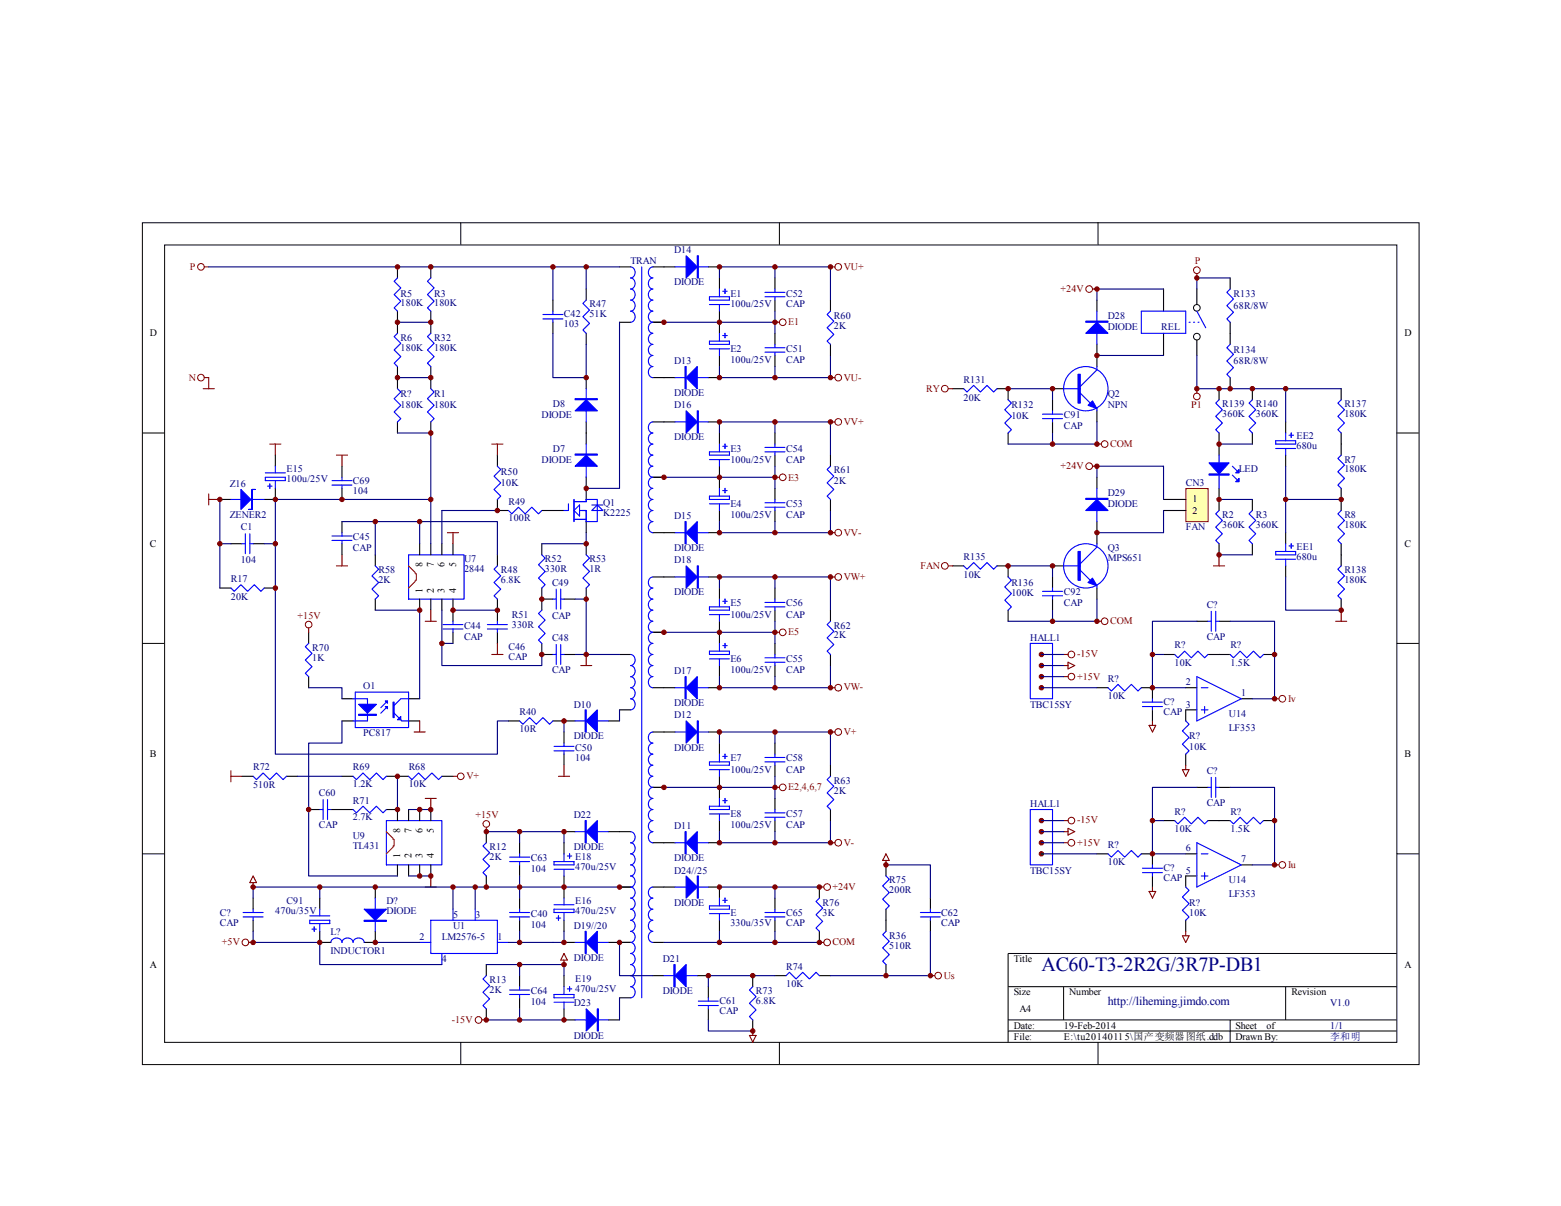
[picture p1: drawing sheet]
<svg xmlns="http://www.w3.org/2000/svg" width="279mm" height="216mm" viewBox="0 0 279 216" stroke-linecap="round" stroke-linejoin="round" font-family="sans-serif">
<g fill="none" stroke="#000" stroke-width=".18">
<path d="M25.5 39.9h228.5v150.7h-228.5zM82.5 39.8v4M139.5 39.8v4M196.5 39.8v4M29.5 43.9h220.5v142.7h-220.5zM25.4 77.5h4M250 77.5h4M25.4 115.2h4M250 115.2h4M25.4 152.9h4M250 152.9h4M180.4 176.6h69.6"/>
<path d="M190.4 176.6v6M230.1 176.6v6M250 170.7h-69.6v15.9M82.5 186.6v3.9M139.5 186.6v3.9M180.4 182.6h69.6M180.4 184.6h69.6M196.5 186.6v3.9M220.2 182.6v4"/>
<circle cx="214.2" cy="55.1" r=".59"/>
<circle cx="214.2" cy="60.3" r=".6"/>
</g>
<g fill="none" stroke="#000" stroke-width=".2">
<path d="M71.1 47.8v2M71.1 55.7v4M77.1 47.8v2M77.1 55.7v4M99 53.7v2M99 57.7v2M104.9 51.7v2M104.9 59.7v2M110.9 57.7h2M110.9 47.8h2M116.9 57.7h1.9M116.9 47.8h3.9"/>
<path d="M126.8 47.8h2M128.8 49.8v1.9M128.8 55.7v4M138.7 49.8v1.9M138.7 53.7v2M138.7 59.7v2M196.3 53.7v2M208.3 51.7v4M208.3 59.7v3.9M214.2 51.7v2.8M71.1 65.6v2M77.1 65.6v4"/>
<path d="M77.1 75.5v2M104.9 67.6v2M104.9 75.5v4M116.9 67.6h3.9M116.9 75.5h3.9M126.8 67.6h2M126.8 75.5h2M128.8 63.6v2M128.8 77.5v2M138.7 63.6v2M138.7 77.5v2M170.5 69.6h2"/>
<path d="M178.5 69.6h1.9v2M180.4 77.5v2M188.4 69.6h2M188.4 71.6v1.9M188.4 75.5v2M196.3 61.7v3.9M196.3 73.5v2M214.2 60.9v2.7M39.3 89.4h2M49.3 87.4v2h-2M49.3 81.5v2M61.2 83.5v1.9"/>
<path d="M61.2 87.4v2M67.2 99.3v2M75.1 97.3v2M77.1 97.3v2M79.1 97.3v2M81.1 97.3v2M89 89.4v2h2M89 81.5v2M89 99.3v2M97 91.4h3.9M97 97.3v2M104.9 85.4v4"/>
<path d="M104.9 93.4v2M104.9 97.3v2M116.9 85.4h1.9M116.9 95.4h3.9M126.8 95.4h2M128.8 83.5v3.9M128.8 91.4v2M138.7 81.5v2M138.7 87.4v2M138.7 91.4v2M196.3 85.4v2M196.3 93.4v2"/>
<path d="M55.2 113.2v2M67.2 107.3v1.9M75.1 107.3v1.9M77.1 107.3v1.9M79.1 107.3v1.9M81.1 107.3v1.9M89 107.3v3.9M89 113.2v2M97 115.2v2h2M97 105.3v3.9M100.9 117.2h2M104.9 105.3v2"/>
<path d="M110.9 117.2h2M116.9 103.3h3.9M116.9 113.2h1.9M126.8 103.3h2M128.8 105.3v2M128.8 111.2v4M128.8 119.1v2M138.7 105.3v2M138.7 109.2v2M138.7 115.2v2M138.7 119.1v2M170.5 101.3h2"/>
<path d="M178.5 101.3h1.9v2M180.4 109.2v2M188.4 103.3v2M188.4 107.3v1.9M43.3 139h2M51.3 139h2M55.2 121.1v2M61.2 125.1h2M61.2 129.1h2M61.2 139h2M69.2 139h3.9M73.1 125.1h2"/>
<path d="M73.1 129.1h2M79.1 139h2M91 129.1h2M99 129.1h3.9M108.9 129.1h2M110.9 127.1h2M116.9 123.1h3.9M116.9 131h3.9M126.8 123.1h2M126.8 131h2M128.8 133v2M128.8 139v3.9"/>
<path d="M138.7 133v2M138.7 137v2M55.2 144.9h2M59.2 144.9h4M69.2 144.9h1.9v2M71.1 154.8v2M73.1 144.9v2M73.1 154.8v2M75.1 144.9v2M75.1 154.8v2M77.1 144.9v2M77.1 154.8v2"/>
<path d="M93 150.9v2M93 154.8v2M100.9 148.9h2M100.9 150.9v2M100.9 156.8v4M108.9 148.9h4M110.9 158.8h2M116.9 141h1.9M116.9 150.9h3.9M116.9 158.8h3.9M126.8 150.9h2M126.8 158.8h2v2"/>
<path d="M128.8 146.9v2M138.7 142.9v2M138.7 146.9v2M158.6 154.8v2M57.2 160.8v2M57.2 166.7v2M93 160.8v2M93 164.7v2M93 174.7v1.9M93 178.6v2M100.9 168.7h2M100.9 164.7v2"/>
<path d="M100.9 174.7v1.9M108.9 168.7h4M110.9 178.6h2M116.9 168.7h1.9M116.9 174.7h1.9M124.8 174.7h2M128.8 164.7v2M138.7 174.7h2M138.7 160.8v2M138.7 164.7v2M146.7 174.7h1.9M158.6 162.8v3.9"/>
<path d="M158.6 172.7v2M166.5 160.8v2M166.5 164.7v2M100.9 180.6v2h2M108.9 182.6h2"/>
</g>
<g fill="none" stroke="#00f" stroke-width=".2">
<path d="M71.1 59.7l-.6 .6 1.2 1.2-1.2 1.1 1.2 1.2-1.2 1.2 .6 .6M71.1 49.8l-.6 .6 1.2 1.1-1.2 1.2 1.2 1.2-1.2 1.2 .6 .6M77.1 49.8l-.6 .6 1.2 1.1-1.2 1.2 1.2 1.2-1.2 1.2 .6 .6M77.1 59.7l-.6 .6 1.2 1.2-1.2 1.1 1.2 1.2-1.2 1.2 .6 .6M97.2 56.3h3.6M97.2 57.1h3.6M99 55.7v.6M99 57.1v.6M104.9 53.7l-.6 .6 1.2 1.2-1.2 1.2 1.2 1.2-1.2 1.2 .6 .6M112.9 47.8a1.02 1.02 0 0 1 .8 1 1.02 1.02 0 0 1-.8 1 1.02 1.02 0 0 1 .8 1 1.02 1.02 0 0 1-.8 .9 1.01 1.01 0 0 1 .8 1 1.01 1.01 0 0 1-.8 1 1.02 1.02 0 0 1 .8 1 1.02 1.02 0 0 1-.8 1 1.01 1.01 0 0 1 .8 1 1.01 1.01 0 0 1-.8 1M114.9 47.8v130.8M116.9 47.8a1.02 1.02 0 0 0-.8 1 1.02 1.02 0 0 0 .8 1 1.02 1.02 0 0 0-.8 1 1.02 1.02 0 0 0 .8 .9 1.01 1.01 0 0 0-.8 1 1.01 1.01 0 0 0 .8 1 1.02 1.02 0 0 0-.8 1 1.02 1.02 0 0 0 .8 1 1.02 1.02 0 0 0-.8 1 1.02 1.02 0 0 0 .8 1 1.01 1.01 0 0 0-.8 1 1.01 1.01 0 0 0 .8 1 1.02 1.02 0 0 0-.8 1 1.02 1.02 0 0 0 .8 1 1.02 1.02 0 0 0-.8 1 1.02 1.02 0 0 0 .8 .9 1.01 1.01 0 0 0-.8 1 1.01 1.01 0 0 0 .8 1 1.01 1.01 0 0 0-.8 1 1.01 1.01 0 0 0 .8 1"/>
<path d="M120.8 47.8h6M127 53.1h3.6v.6h-3.6zM127 54.5h3.6M128.8 51.7v1.4M128.8 54.5v1.2M128.8 59.7v1.4M129.4 52.1h.8M129.8 51.7v.8M129.8 59.7v.8M136.9 53.1h3.6M136.9 52.3h3.6M138.7 51.7v.6"/>
<path d="M138.7 53.1v.6M196.3 55.7v6M204.3 55.7h7.9v4h-7.9zM212.8 57.7h.2M213.6 57.7h.2M214.2 55.7l1.6 3M214.4 57.7h.2M77.1 69.6l.6 .6-1.2 1.2 1.2 1.2-1.2 1.1 1.2 1.2-.6 .6M104.9 69.6v5.9M104.9 79.5v5.9M116.9 75.5a1.01 1.01 0 0 0-.8 1 1.01 1.01 0 0 0 .8 1 1.02 1.02 0 0 0-.8 1 1.02 1.02 0 0 0 .8 1 1.02 1.02 0 0 0-.8 1 1.02 1.02 0 0 0 .8 1 1.01 1.01 0 0 0-.8 1 1.01 1.01 0 0 0 .8 1 1.02 1.02 0 0 0-.8 1 1.02 1.02 0 0 0 .8 .9 1.02 1.02 0 0 0-.8 1 1.02 1.02 0 0 0 .8 1 1.01 1.01 0 0 0-.8 1 1.01 1.01 0 0 0 .8 1 1.01 1.01 0 0 0-.8 1 1.01 1.01 0 0 0 .8 1M120.8 67.6h6"/>
<path d="M120.8 75.5h6M127 61.1h3.6v.6h-3.6zM127 62.4h3.6M128.8 62.4v1.2M128.8 79.5v1.4M129.4 60.1h.8M129.4 79.9h.8M129.8 79.5v.8M136.9 62.3h3.6M136.9 63h3.6M138.7 61.7v.6M138.7 63v.6"/>
<path d="M138.7 79.5v.6M172.5 69.6l.6 .6 1.2-1.2 1.2 1.2 1.2-1.2 1.2 1.2 .6-.6M180.4 71.6l.6 .6-1.2 1.2 1.2 1.1-1.2 1.2 1.2 1.2-.6 .6M186.6 74.1h3.6M186.6 74.9h3.6M188.4 73.5v.6M188.4 74.9v.6M190.4 69.6h3M193.4 70.4l1.7 1.8M196.3 65.6v.6l-2.9 3M196.3 73.2v.3M41.3 89.4h6"/>
<path d="M47.5 85.4h3.6v.6h-3.6zM47.5 84.7h3.6M47.9 87h.8M48.3 86.6v.8M49.3 83.5v1.2M49.3 86v1.4M59.4 86h3.6M59.4 86.8h3.6M61.2 85.4v.6M61.2 86.8v.6M73.1 99.3h10v8h-10zM89 83.5l.6 .6-1.2 1.1 1.2 1.2-1.2 1.2 1.2 1.2-.6 .6"/>
<path d="M91 91.4l.6 .6 1.2-1.2 1.2 1.2 1.2-1.2 1.2 1.2 .6-.6M97 99.3l.6 .6-1.2 1.2 1.2 1.2-1.2 1.2 1.2 1.2-.6 .6M101.7 90.2v1.2h-.8M102.7 89.8h2.2v-.4h2v4h-2v-2h-1.2M102.7 89.4v4M102.7 93h2.2M102.7 91.4l1-1v2zM104.9 99.3l.6 .6-1.2 1.2 1.2 1.2-1.2 1.2 1.2 1.2-.6 .6M105.9 91.4l1-1 1 1zM105.9 90.4h2M116.9 91.4a1.02 1.02 0 0 0-.8 1 1.02 1.02 0 0 0 .8 1 1.01 1.01 0 0 0-.8 1 1.01 1.01 0 0 0 .8 1M120.8 95.4h6"/>
<path d="M127 88.8h3.6v.6h-3.6zM127 80.9h3.6v.6h-3.6zM127 82.3h3.6M127 90.2h3.6M128.8 82.3v1.2M128.8 87.4v1.4M128.8 90.2v1.2M129.4 87.8h.8M129.8 87.4v.8M136.9 80.9h3.6M136.9 80.1h3.6M136.9 90h3.6"/>
<path d="M136.9 90.8h3.6M138.7 80.9v.6M138.7 89.4v.6M138.7 90.8v.6M196.3 87.4v6M55.2 115.2l-.6 .6 1.2 1.2-1.2 1.2 1.2 1.1-1.2 1.2 .6 .6M67.2 101.3l.6 .6-1.2 1.2 1.2 1.2-1.2 1.2 1.2 1.2-.6 .6M87.2 111.8h3.6M87.2 112.6h3.6M89 101.3l-.6 .6 1.2 1.2-1.2 1.2 1.2 1.2-1.2 1.2 .6 .6M89 111.2v.6M89 112.6v.6"/>
<path d="M97 109.2l-.6 .6 1.2 1.2-1.2 1.2 1.2 1.2-1.2 1.2 .6 .6M99 117.2h.6M99.6 115.4v3.6M100.4 117.2h.5M100.4 115.4v3.6M112.9 117.2a1.02 1.02 0 0 1 .8 1 1.02 1.02 0 0 1-.8 1 1.02 1.02 0 0 1 .8 .9 1.02 1.02 0 0 1-.8 1 1.01 1.01 0 0 1 .8 1 1.01 1.01 0 0 1-.8 1 1.02 1.02 0 0 1 .8 1 1.02 1.02 0 0 1-.8 1 1.01 1.01 0 0 1 .8 1 1.01 1.01 0 0 1-.8 1M116.9 103.3a1.01 1.01 0 0 0-.8 1 1.01 1.01 0 0 0 .8 1 1.02 1.02 0 0 0-.8 1 1.02 1.02 0 0 0 .8 1 1.02 1.02 0 0 0-.8 .9 1.02 1.02 0 0 0 .8 1 1.01 1.01 0 0 0-.8 1 1.01 1.01 0 0 0 .8 1 1.02 1.02 0 0 0-.8 1 1.02 1.02 0 0 0 .8 1 1.02 1.02 0 0 0-.8 1 1.02 1.02 0 0 0 .8 1 1.01 1.01 0 0 0-.8 1 1.01 1.01 0 0 0 .8 1 1.02 1.02 0 0 0-.8 1 1.02 1.02 0 0 0 .8 1 1.02 1.02 0 0 0-.8 .9 1.02 1.02 0 0 0 .8 1 1.01 1.01 0 0 0-.8 1 1.01 1.01 0 0 0 .8 1M120.8 103.3h6M127 116.6h3.6v.6h-3.6zM127 108.6h3.6v.6h-3.6zM127 110h3.6M127 118h3.6"/>
<path d="M128.8 107.3v1.3M128.8 110v1.2M128.8 115.2v1.4M128.8 118v1.1M129.4 107.6h.8M129.4 115.6h.8M129.8 107.3v.7M129.8 115.2v.8M136.9 108.6h3.6M136.9 107.8h3.6M136.9 117.8h3.6M136.9 118.6h3.6"/>
<path d="M138.7 107.3v.5M138.7 108.6v.6M138.7 117.2v.6M138.7 118.6v.5M172.5 101.3l.6 .6 1.2-1.2 1.2 1.2 1.2-1.2 1.2 1.2 .6-.6M180.4 103.3l.6 .6-1.2 1.2 1.2 1.2-1.2 1.2 1.2 1.1-.6 .6M186.6 105.9h3.6M186.6 106.7h3.6M188.4 105.3v.6M188.4 106.7v.6M45.3 139l.6 .6 1.2-1.2 1.2 1.2 1.2-1.2 1.2 1.2 .6-.6M63.2 139l.6 .6 1.2-1.2 1.2 1.2 1.2-1.2 1.2 1.2 .6-.6"/>
<path d="M63.2 125.1h2.6v4h-2.6M63.6 123.9h9.5v6.3h-9.5zM69.4 126.5l-1.2 1.2M69.4 125.5l-1.2 1.2M70.5 127.7l1.4 1.4h1.2M73.1 139l.6 .6 1.2-1.2 1.2 1.2 1.2-1.2 1.2 1.2 .6-.6M73.1 125.1h-1.4l-1.2 1.2M93 129.1l.6 .6 1.2-1.2 1.2 1.2 1.2-1.2 1.2 1.2 .6-.6M102.9 129.1h6M116.9 131a1.02 1.02 0 0 0-.8 1 1.02 1.02 0 0 0 .8 1 1.01 1.01 0 0 0-.8 1 1.01 1.01 0 0 0 .8 1 1.01 1.01 0 0 0-.8 1 1.01 1.01 0 0 0 .8 1M116.9 137a1.02 1.02 0 0 0-.8 1 1.02 1.02 0 0 0 .8 1 1.01 1.01 0 0 0-.8 1 1.01 1.01 0 0 0 .8 1 1.02 1.02 0 0 0-.8 1 1.02 1.02 0 0 0 .8 .9 1.02 1.02 0 0 0-.8 1 1.02 1.02 0 0 0 .8 1 1.01 1.01 0 0 0-.8 1 1.01 1.01 0 0 0 .8 1 1.02 1.02 0 0 0-.8 1 1.02 1.02 0 0 0 .8 1 1.01 1.01 0 0 0-.8 1 1.01 1.01 0 0 0 .8 1M120.8 131h6"/>
<path d="M120.8 123.1h6M127 136.4h3.6v.6h-3.6zM127 137.8h3.6M128.8 135v1.4M128.8 137.8v1.2M129.4 135.4h.8M129.8 135v.8M136.9 136.4h3.6M136.9 135.6h3.6M138.7 135v.6M138.7 136.4v.6M57.2 144.9h.6"/>
<path d="M57.8 143.1v3.6M58.6 144.9h.6M58.6 143.1v3.6M63.2 144.9l.6 .6 1.2-1.2 1.2 1.2 1.2-1.2 1.2 1.2 .6-.6M69.2 146.9h9.9v7.9h-9.9zM91.2 154.2h3.6M91.2 153.4h3.6M93 152.9v.5M93 154.2v.6M99.2 154.2h3.5v.6h-3.5zM99.2 155.6h3.5M100.9 152.9v1.3"/>
<path d="M100.9 155.6v1.2M101.5 153.2h.8M101.9 152.9v.7M102.9 148.9h6M112.9 148.9a1.02 1.02 0 0 1 .8 1 1.02 1.02 0 0 1-.8 1 1.01 1.01 0 0 1 .8 1 1.01 1.01 0 0 1-.8 1 1.02 1.02 0 0 1 .8 .9 1.02 1.02 0 0 1-.8 1 1.02 1.02 0 0 1 .8 1 1.02 1.02 0 0 1-.8 1 1.01 1.01 0 0 1 .8 1 1.01 1.01 0 0 1-.8 1 1.01 1.01 0 0 1 .8 1 1.01 1.01 0 0 1-.8 1 1.02 1.02 0 0 1 .8 1 1.02 1.02 0 0 1-.8 1 1.01 1.01 0 0 1 .8 1 1.01 1.01 0 0 1-.8 .9 1.02 1.02 0 0 1 .8 1 1.02 1.02 0 0 1-.8 1 1.02 1.02 0 0 1 .8 1 1.02 1.02 0 0 1-.8 1 1.01 1.01 0 0 1 .8 1 1.01 1.01 0 0 1-.8 1 1.02 1.02 0 0 1 .8 1 1.02 1.02 0 0 1-.8 1 1.02 1.02 0 0 1 .8 1 1.02 1.02 0 0 1-.8 1 1.01 1.01 0 0 1 .8 1 1.01 1.01 0 0 1-.8 .9 1.02 1.02 0 0 1 .8 1 1.02 1.02 0 0 1-.8 1M116.9 158.8a1.02 1.02 0 0 0-.8 1 1.02 1.02 0 0 0 .8 1 1.01 1.01 0 0 0-.8 1 1.01 1.01 0 0 0 .8 1 1.02 1.02 0 0 0-.8 1 1.02 1.02 0 0 0 .8 1 1.02 1.02 0 0 0-.8 .9 1.02 1.02 0 0 0 .8 1 1.01 1.01 0 0 0-.8 1 1.01 1.01 0 0 0 .8 1M120.8 158.8h6M120.8 150.9h6M127 144.3h3.6v.6h-3.6zM127 145.7h3.6M128.8 142.9v1.4M128.8 145.7v1.2"/>
<path d="M129.4 143.3h.8M129.8 142.9v.8M136.9 145.5h3.6M136.9 146.3h3.6M138.7 144.9v.6M138.7 146.3v.6M158.6 156.8l.6 .6-1.2 1.2 1.2 1.2-1.2 1.2 1.2 1.2-.6 .6M55.4 164.7h3.6v.6h-3.6zM55.4 164h3.6M55.8 166.3h.8M56.2 165.9v.8M57.2 162.8v1.2"/>
<path d="M57.2 165.3v1.4M91.2 163.4h3.6M91.2 178h3.6M91.2 164.2h3.6M91.2 177.2h3.6M93 162.8v.6M93 164.2v.5M93 176.6v.6M93 178v.6M99.2 162.8h3.5v.6h-3.5zM99.2 178h3.5v.6h-3.5zM99.2 162h3.5"/>
<path d="M99.2 179.4h3.5M99.6 164.4h.8M100 164v.7M100.9 160.8v1.2M100.9 163.4v1.3M100.9 176.6v1.4M100.9 179.4v1.2M101.5 177h.8M101.9 176.6v.8M102.9 168.7h6M118.8 174.7h6M127 162.2h3.6v.6h-3.6z"/>
<path d="M127 163.6h3.6M128.8 160.8v1.4M128.8 163.6v1.1M129.4 161.2h.8M129.8 160.8v.8M136.9 163.4h3.6M136.9 164.2h3.6M138.7 162.8v.6M138.7 164.2v.5M140.7 174.7l.6-.6 1.2 1.2 1.2-1.2 1.2 1.2 1.2-1.2 .6 .6M158.6 166.7l-.6 .6 1.2 1.2-1.2 1.2 1.2 1.2-1.2 1.2 .6 .6M164.7 163.4h3.6"/>
<path d="M164.7 164.2h3.6M166.5 162.8v.6M166.5 164.2v.5M102.9 182.6h6"/>
<circle cx="194.4" cy="69.6" r="4"/>
</g>
<g fill="#00f" stroke="#00f" stroke-width=".2">
<path d="M102.9 83.5l2-2 2 2z"/>
<path d="M102.9 73.5l2-1.9 2 1.9z"/>
<path d="M43.1 87.6l1.8 1.8-1.8 1.8z"/>
<path d="M64.2 126.1h3.2l-1.6 1.6z"/>
<path d="M69 125.5h.4v.4z"/>
<path d="M69 126.5h.4v.4z"/>
<path d="M71.1 128.9l.6-.6v.6z"/>
<path d="M104.9 129.1l2-2v3.9z"/>
<path d="M122.8 45.8l2 2-2 2z"/>
<path d="M122.8 67.6l2-2v4z"/>
<path d="M122.8 73.5l2 2-2 2z"/>
<path d="M122.8 156.8l2 2-2 2z"/>
<path d="M122.8 129.1l2 1.9-2 2z"/>
<path d="M122.8 101.3l2 2-2 2z"/>
<path d="M122.8 95.4l2-2v3.9z"/>
<path d="M122.8 123.1l2-2v4z"/>
<path d="M122.8 150.9l2-2v4z"/>
<path d="M104.9 148.9l2-2v4z"/>
<path d="M104.9 168.7l2-2v4z"/>
<path d="M104.9 180.6l2 2-2 2z"/>
<path d="M120.8 174.7l2-2v3.9z"/>
<path d="M194.3 59.7l2-2 2 2z"/>
<path d="M194.7 72.6l.8-.8 .8 1.4z"/>
<path d="M194.3 91.4l2-2 2 2z"/>
<path d="M102.9 81.3h4v.2h-4z" fill-rule="evenodd"/>
<path d="M102.9 71.4h4v.2h-4z" fill-rule="evenodd"/>
<path d="M45.1 87.6v3.6h-.6h.6v-3.6h.6z" fill-rule="evenodd"/>
<path d="M64.2 127.9h3.2v.2h-3.2z" fill-rule="evenodd"/>
<path d="M70.3 125.7h.2v2.8h-.2z" fill-rule="evenodd"/>
<path d="M104.7 127.1h.2v3.9h-.2z" fill-rule="evenodd"/>
<path d="M124.8 45.8h.2v4h-.2z" fill-rule="evenodd"/>
<path d="M122.6 65.6h.2v4h-.2z" fill-rule="evenodd"/>
<path d="M124.8 73.5h.2v4h-.2z" fill-rule="evenodd"/>
<path d="M124.8 156.8h.2v4h-.2z" fill-rule="evenodd"/>
<path d="M124.8 129.1h.2v3.9h-.2z" fill-rule="evenodd"/>
<path d="M124.8 101.3h.2v4h-.2z" fill-rule="evenodd"/>
<path d="M122.6 93.4h.2v3.9h-.2z" fill-rule="evenodd"/>
<path d="M122.6 121.1h.2v4h-.2z" fill-rule="evenodd"/>
<path d="M122.6 148.9h.2v4h-.2z" fill-rule="evenodd"/>
<path d="M104.7 146.9h.2v4h-.2z" fill-rule="evenodd"/>
<path d="M104.7 166.7h.2v4h-.2z" fill-rule="evenodd"/>
<path d="M106.9 180.6h.2v4h-.2z" fill-rule="evenodd"/>
<path d="M120.6 172.7h.2v3.9h-.2z" fill-rule="evenodd"/>
<path d="M194.3 57.5h4v.2h-4z" fill-rule="evenodd"/>
<path d="M193 67h.4v5.2h-.4z" fill-rule="evenodd"/>
<path d="M194.3 89.2h4v.2h-4z" fill-rule="evenodd"/>
</g>
<g fill="none" stroke="#800000" stroke-width=".18">
<circle cx="36" cy="47.8" r=".6"/>
<circle cx="140.1" cy="57.7" r=".59"/>
<circle cx="150" cy="47.8" r=".6"/>
<circle cx="194.9" cy="51.7" r=".6"/>
<circle cx="36" cy="67.6" r=".6"/>
<circle cx="150" cy="67.6" r=".6"/>
<circle cx="150" cy="75.5" r=".6"/>
<circle cx="169.1" cy="69.6" r=".6"/>
<circle cx="197.7" cy="79.5" r=".6"/>
<circle cx="140.1" cy="85.4" r=".6"/>
<circle cx="150" cy="95.4" r=".6"/>
<circle cx="194.9" cy="83.5" r=".6"/>
<circle cx="55.2" cy="111.8" r=".6"/>
<circle cx="140.1" cy="113.2" r=".6"/>
<circle cx="150" cy="103.3" r=".6"/>
<circle cx="169.1" cy="101.3" r=".6"/>
<circle cx="197.7" cy="111.2" r=".6"/>
<circle cx="82.5" cy="139" r=".59"/>
<circle cx="150" cy="131" r=".6"/>
<circle cx="150" cy="123.1" r=".6"/>
<circle cx="87" cy="147.5" r=".59"/>
<circle cx="140.1" cy="141" r=".6"/>
<circle cx="148" cy="158.8" r=".6"/>
<circle cx="150" cy="150.9" r=".6"/>
<circle cx="43.9" cy="168.7" r=".6"/>
<circle cx="148" cy="168.7" r=".6"/>
<circle cx="167.9" cy="174.7" r=".6"/>
<circle cx="85.6" cy="182.6" r=".6"/>
</g>
<g fill="none" stroke="#800000" stroke-width=".2">
<path d="M36.6 47.8h.8M138.7 57.7h.8M148.6 47.8h.8M195.5 51.7h.8M36.4 69.6h2M36.6 67.6h.8v2M48.3 79.5h2M49.3 79.5v2M148.6 67.6h.8M148.6 75.5h.8M169.7 69.6h.8M196.3 79.5h.8"/>
<path d="M60.2 81.5h2M61.2 81.5v2M80.1 95.4h2M81.1 95.4v1.9M138.7 85.4h.8M148.6 95.4h.8M195.5 83.5h.8M55.2 112.4v.8M76.1 111.2h2M77.1 109.2v2M88 117.2h2M89 115.2v2"/>
<path d="M103.9 119.1h2M104.9 117.2v1.9M138.7 113.2h.8M148.6 103.3h.8M169.7 101.3h.8M196.3 111.2h.8M41.3 139h2M41.3 138v2M74.1 131h2M75.1 129.1v1.9M81.1 139h.8M148.6 131h.8"/>
<path d="M148.6 123.1h.8M45.3 156.8l.6 1.2h-1.2zM45.3 158v.8M76.1 158.8h2M76.1 142.9h2M77.1 142.9v2M77.1 156.8v2M87 148.1v.8M138.7 141h.8M146.7 158.8h.8M148.6 150.9h.8M158.6 152.9l.6 1.1h-1.2z"/>
<path d="M158.6 154v.8M44.5 168.7h.8M100.9 170.7l.6 1.2h-1.1zM100.9 171.9v.8M146.7 168.7h.8M166.5 174.7h.8M86.2 182.6h.8"/>
</g>
<g fill="none" stroke="#000080" stroke-width=".2">
<path d="M37.4 47.8h73.5M99 59.7v7.9h5.9M99 47.8v5.9M110.9 57.7v29.7h-6M118.8 57.7h19.9M128.8 49.8v-2h19.8v5.9M138.7 47.8v2M138.7 55.7v4M196.3 51.7v2M128.8 77.5v-2h19.8v6M138.7 65.6v2M138.7 75.5v2"/>
<path d="M148.6 63.6v4h-19.8v-2M180.4 69.6h8v2M188.4 77.5v2M196.3 75.5v4h-15.9M196.3 63.6h12M75.1 97.3v-3.9h13.9v5.9M75.1 93.4h-7.9v5.9M77.1 89.4h-27.8v45.6h39.7v-5.9h2M89 91.4h-9.9v5.9M118.8 85.4h19.9M138.7 83.5v3.9M138.7 93.4v2"/>
<path d="M148.6 91.4v4h-19.8v-2M196.3 83.5v1.9M196.3 95.4h12M67.2 109.2h7.9v15.9M79.1 109.2v9.9h17.9v-1.9M81.1 109.2h7.9M102.9 117.2h8M118.8 113.2h19.9M128.8 105.3v-2h19.8v5.9M138.7 103.3v2M138.7 111.2v4M148.6 119.1v4h-19.8v-2"/>
<path d="M188.4 109.2v2M55.2 123.1h6v2M61.2 129.1v3.9h-6v23.8h15.9M71.1 139v5.9M110.9 127.1v2M128.8 133v-2h19.8v6M138.7 121.1v2M138.7 131v2M138.7 139v3.9M73.1 144.9h4M73.1 156.8h4M93 150.9v-2h7.9v2"/>
<path d="M93 156.8v2M100.9 158.8h10M118.8 141h19.9M128.8 158.8h9.9v2M138.7 148.9v2M148.6 146.9v4h-19.8v-2M100.9 166.7v2h-1.9M128.8 166.7v2M138.7 166.7v2h-19.9M93 180.6v2h7.9"/>
</g>
<g fill="#800000" stroke="#800000" stroke-width=".18">
<circle cx="104.9" cy="87.4" r=".4"/>
<circle cx="99" cy="47.8" r=".4"/>
<circle cx="75.1" cy="93.4" r=".4"/>
<circle cx="75.1" cy="109.2" r=".4"/>
<circle cx="97" cy="117.2" r=".4"/>
<circle cx="89" cy="109.2" r=".4"/>
<circle cx="55.2" cy="144.9" r=".4"/>
<circle cx="71.1" cy="144.9" r=".4"/>
<circle cx="71.1" cy="139" r=".4"/>
<circle cx="75.1" cy="144.9" r=".4"/>
<circle cx="75.1" cy="156.8" r=".4"/>
<circle cx="100.9" cy="168.7" r=".4"/>
<circle cx="110.9" cy="158.8" r=".4"/>
<circle cx="128.8" cy="158.8" r=".4"/>
<circle cx="128.8" cy="168.7" r=".4"/>
<circle cx="118.8" cy="57.7" r=".4"/>
<circle cx="128.8" cy="57.7" r=".4"/>
<circle cx="138.7" cy="57.7" r=".4"/>
<circle cx="118.8" cy="113.2" r=".4"/>
<circle cx="128.8" cy="113.2" r=".4"/>
<circle cx="138.7" cy="113.2" r=".4"/>
<circle cx="118.8" cy="85.4" r=".4"/>
<circle cx="128.8" cy="85.4" r=".4"/>
<circle cx="138.7" cy="85.4" r=".4"/>
<circle cx="118.8" cy="141" r=".4"/>
<circle cx="128.8" cy="141" r=".4"/>
<circle cx="100.9" cy="182.6" r=".4"/>
</g>
<path d="M73.1 101.3l1.2 1.2v.2h.2v1.2h-.2v.2l-1.2 1.2M69.2 148.9l1.1 1.2v.2h.2v1.2h-.2v.2l-1.1 1.2" fill="none" stroke="#f00" stroke-width=".2"/>
<path d="M212.3 87.5h3.9v5.9h-3.9z" fill="#ffffb0"/>
<g fill="none" stroke="#800000" stroke-width=".18">
<path d="M212.3 87.5h3.9v5.9h-3.9z"/>
<circle cx="214.2" cy="48.4" r=".6"/>
<circle cx="214.2" cy="71" r=".6"/>
<circle cx="191.8" cy="117.2" r=".6"/>
<circle cx="191.8" cy="121.1" r=".6"/>
<circle cx="229.5" cy="125.1" r=".6"/>
<circle cx="191.8" cy="146.9" r=".6"/>
<circle cx="191.8" cy="150.9" r=".6"/>
<circle cx="229.5" cy="154.8" r=".6"/>
</g>
<g fill="none" stroke="#000" stroke-width=".2">
<path d="M148.6 53.7v2M220.2 49.8v1.9M220.2 57.7v4M71.1 67.6v2M71.1 75.5v2M148.6 61.7v1.9M218.2 69.6v2M218.2 77.5v4M220.2 67.6v2M224.2 69.6v2M224.2 77.5v2M230.1 75.5v2"/>
<path d="M240.1 69.6v2M240.1 77.5v4M41.3 97.3h2M45.3 97.3h2M61.2 93.4v2M61.2 97.3v2M148.6 81.5v2M148.6 89.4v2M196.3 95.4v1.9M208.3 89.4h3.9M208.3 91.4h3.9M218.2 87.4v4"/>
<path d="M218.2 97.3v2M224.2 89.4v2M224.2 97.3v2M230.1 81.5v2M230.1 95.4v1.9M240.1 87.4v4M240.1 97.3v4M39.3 105.3h2M47.3 105.3h2M81.1 109.2v2M81.1 113.2v2M97 107.3h2"/>
<path d="M100.9 107.3h2M148.6 109.2v2M148.6 117.2v1.9M188.4 101.3h2M196.3 105.3v2M208.3 117.2h1.9M214.2 111.2h2M216.2 117.2h4M218.2 111.2h2M226.1 117.2h2M230.1 101.3v2M240.1 107.3v1.9"/>
<path d="M100.9 131v2M100.9 135v2M148.6 137v2M196.3 123.1h2M204.3 123.1h2v2M206.3 127.1v2M212.2 123.1h2M212.2 135v2M214.2 127.1h-2v2M222.2 125.1h2M67.2 158.8v2M87 148.9v2"/>
<path d="M87 156.8v2M146.7 158.8v2M148.6 144.9v2M196.3 152.9h2M204.3 152.9h2v1.9M206.3 156.8v2M208.3 146.9h1.9M212.2 152.9h2M214.2 156.8h-2v2M214.2 141h2M216.2 146.9h4M218.2 141h2"/>
<path d="M222.2 154.8h2M226.1 146.9h2M45.3 160.8v2M45.3 164.7v2M57.2 168.7h2M67.2 166.7v2h-2M87 172.7v2M126.8 176.6v2M134.7 174.7v1.9M146.7 166.7v2M212.2 164.7v2M87 180.6v2"/>
<path d="M126.8 180.6v2M134.7 182.6v2"/>
</g>
<g fill="none" stroke="#000080" stroke-width=".2">
<path d="M71.1 57.7h6M104.9 47.8v3.9M196.3 51.7h12M220.2 49.8h-6v1.9M71.1 77.5h6v19.8M71.1 67.6h6M104.9 61.7v5.9M214.2 63.6v6h25.9M218.2 79.5h6M230.1 69.6v5.9M39.3 89.4v15.9M39.3 97.3h2"/>
<path d="M47.3 97.3h2M61.2 93.4h6M104.9 95.4v1.9h-7.9M196.3 83.5h12v5.9M208.3 91.4v4M218.2 89.4h6M218.2 99.3h6M230.1 83.5v11.9M230.1 89.4h10M79.1 115.2h2M102.9 107.3h2v9.9M180.4 101.3h8v2"/>
<path d="M186.4 117.2h4M186.4 119.1h4M196.3 107.3v3.9h-15.9M206.3 117.2h2M214.2 111.2h-7.9v11.9h5.9M220.2 111.2h7.9v13.9h-3.9M230.1 103.3v5.9h10M53.3 139h7.9M100.9 129.1v1.9M186.4 123.1h9.9M186.4 121.1h4M57.2 158.8v2"/>
<path d="M81.1 158.8v4M85.1 158.8v4M87 148.9h6M93 158.8v2M100.9 158.8h-55.6v2M138.7 158.8h8M158.6 154.8h7.9v6M186.4 148.9h4M186.4 146.9h4M186.4 152.9h9.9M186.4 150.9h4M206.3 146.9h2"/>
<path d="M214.2 141h-7.9v11.9h5.9M220.2 141h7.9v13.8h-3.9M45.3 166.7v2h11.9v4h21.9M67.2 168.7h7.9M87 172.7h13.9v2M91 168.7h8M93 166.7v2M93 172.7v2M110.9 168.7v6h6M110.9 178.6v4M138.7 174.7h-11.9v1.9M138.7 168.7h8"/>
<path d="M166.5 166.7v8h-17.9M87 182.6h6M126.8 182.6v2h7.9"/>
</g>
<g fill="none" stroke="#00f" stroke-width=".2">
<path d="M148.6 55.7l-.6 .6 1.2 1.2-1.2 1.2 1.2 1.2-1.2 1.2 .6 .6M220.2 51.7l-.6 .6 1.2 1.2-1.2 1.2 1.2 1.2-1.2 1.2 .6 .6M71.1 69.6l.6 .6-1.2 1.2 1.2 1.2-1.2 1.1 1.2 1.2-.6 .6M218.2 71.6l-.6 .6 1.2 1.2-1.2 1.1 1.2 1.2-1.2 1.2 .6 .6M220.2 61.7l-.6 .6 1.2 1.1-1.2 1.2 1.2 1.2-1.2 1.2 .6 .6M224.2 71.6l-.6 .6 1.2 1.2-1.2 1.1 1.2 1.2-1.2 1.2 .6 .6M228.3 78.9h3.6v.6h-3.6zM230.1 77.5v1.4M230.7 77.9h.8M231.1 77.5v.8M240.1 71.6l-.6 .6 1.1 1.2-1.1 1.1 1.1 1.2-1.1 1.2 .6 .6M43.3 97.3h.6"/>
<path d="M43.9 95.6v3.5M44.7 97.3h.6M44.7 95.6v3.5M59.4 96h3.6M59.4 96.7h3.6M61.2 95.4v.6M61.2 96.7v.6M148.6 83.5l-.6 .6 1.2 1.1-1.2 1.2 1.2 1.2-1.2 1.2 .6 .6M196.3 97.3v.6l-2.9 3M218.2 91.4l-.6 .6 1.2 1.2-1.2 1.2 1.2 1.2-1.2 1.1 .6 .6M218.2 81.5v5.9M220.6 85l.8 .8"/>
<path d="M220.6 83.5l.8 .8M224.2 91.4l-.6 .6 1.2 1.2-1.2 1.2 1.2 1.2-1.2 1.1 .6 .6M228.3 98.7h3.6v.6h-3.6zM228.3 80.3h3.6M230.1 80.3v1.2M230.1 97.3v1.4M230.7 97.7h.8M231.1 97.3v.8M240.1 81.5l-.6 .6 1.1 1.2-1.1 1.2 1.1 1.1-1.1 1.2 .6 .6M240.1 91.4l-.6 .6 1.1 1.2-1.1 1.2 1.1 1.2-1.1 1.1 .6 .6M41.3 105.3l.6 .6 1.2-1.2 1.2 1.2 1.2-1.2 1.2 1.2 .6-.6M79.3 111.8h3.6"/>
<path d="M79.3 112.6h3.6M81.1 111.2v.6M81.1 112.6v.6M99 107.3h.6M99.6 105.5v3.5M100.4 107.3h.5M100.4 105.5v3.5M148.6 111.2l-.6 .6 1.2 1.2-1.2 1.2 1.2 1.2-1.2 1.2 .6 .6M184.4 115.2h4v9.9h-4zM190.4 101.3h3M193.4 102.1l1.7 1.8M196.3 104.9v.4"/>
<path d="M210.2 117.2l.6 .6 1.2-1.2 1.2 1.2 1.2-1.2 1.2 1.2 .6-.6M216.2 111.2h.6M216.8 109.4v3.6M217.6 111.2h.6M217.6 109.4v3.6M220.2 117.2l.6 .6 1.2-1.2 1.2 1.2 1.2-1.2 1.1 1.2 .6-.6M228.3 100.1h3.6M230.1 100.1v1.2M240.1 101.3l-.6 .6 1.1 1.2-1.1 1.2 1.1 1.2-1.1 1.2 .6 .6M99.2 133.6h3.5M99.2 134.4h3.5M100.9 133v.6"/>
<path d="M100.9 134.4v.6M148.6 139l-.6 .6 1.2 1.2-1.2 1.1 1.2 1.2-1.2 1.2 .6 .6M198.3 123.1l.6 .6 1.2-1.2 1.2 1.2 1.2-1.2 1.2 1.2 .6-.6M204.5 125.7h3.6M204.5 126.5h3.6M206.3 125.1v.6M206.3 126.5v.6M212.2 129.1l.6 .6-1.2 1.1 1.2 1.2-1.2 1.2 1.2 1.2-.6 .6M214.2 121.1l8 4-8 4zM215 123.1h1.2M215 127.1h1.2M215.6 126.5v1.2"/>
<path d="M216.8 139.2v3.5M217.6 139.2v3.5M87 150.9l-.6 .6 1.2 1.2-1.2 1.1 1.2 1.2-1.2 1.2 .6 .6M184.4 144.9h4v9.9h-4zM198.3 152.9l.6 .5 1.2-1.1 1.2 1.1 1.2-1.1 1.2 1.1 .6-.5M204.5 155.4h3.6M204.5 156.2h3.6M206.3 154.8v.6M206.3 156.2v.6M210.2 146.9l.6 .6 1.2-1.2 1.2 1.2 1.2-1.2 1.2 1.2 .6-.6M212.2 158.8l.6 .6-1.2 1.2 1.2 1.2-1.2 1.2 1.2 1.2-.6 .5M214.2 150.9l8 3.9-8 4z"/>
<path d="M215 152.9h1.2M215 156.8h1.2M215.6 156.2v1.2M216.2 141h.6M217.6 141h.6M220.2 146.9l.6 .6 1.2-1.2 1.2 1.2 1.2-1.2 1.1 1.2 .6-.6M43.5 163.4h3.6M43.5 164.2h3.6M45.3 162.8v.6M45.3 164.2v.5M59.2 168.7a1.02 1.02 0 0 1 1-.8 1.02 1.02 0 0 1 1 .8 1.02 1.02 0 0 1 1-.8 1.02 1.02 0 0 1 1 .8 1.02 1.02 0 0 1 1-.8 1.02 1.02 0 0 1 1 .8M67.2 160.8v5.9"/>
<path d="M75.1 168.7h2M77.1 164.7h11.9v6h-11.9zM79.1 170.7v2M81.1 162.8v1.9M85.1 162.8v1.9M87 174.7l-.6 .6 1.2 1.1-1.2 1.2 1.2 1.2-1.2 1.2 .6 .6M89 168.7h2M125 179.2h3.6M126.8 178.6v.6M134.7 176.6l-.6 .6 1.2 1.2-1.2 1.2 1.2 1.2-1.2 1.2 .6 .6M146.7 160.8l-.6 .6 1.2 1.2-1.2 1.2 1.2 1.1-1.2 1.2 .6 .6M125 180h3.6"/>
<path d="M126.8 180v.6"/>
<circle cx="194.4" cy="101.3" r="4"/>
</g>
<g fill="none" stroke="#800000" stroke-width=".2">
<path d="M214.2 49v.8M88 79.5h2M89 79.5v2M214.2 69.6v.8M37.4 88.4v2M37.4 89.4h1.9M61.2 99.3v2M218.2 99.3v2M60.2 101.3h2M190.4 117.2h.8M190.4 119.1h.8M191.2 118.6l1.2 .5-1.2 .6z"/>
<path d="M217.2 101.3h2M239.1 111.2h1.9M240.1 109.2v2M100 139h1.9M100.9 137v2M190.4 121.1h.8M205.7 129.9h1.2l-.6 1.1zM206.3 129.1v.8M211.6 137.8h1.2l-.6 1.2zM212.2 137v.8M228.1 125.1h.8M190.4 146.9h.8"/>
<path d="M190.4 150.9h.8M190.4 148.9h.8M191.2 148.3l1.2 .6-1.2 .6zM205.7 159.6h1.2l-.6 1.2zM206.3 158.8v.8M228.1 154.8h.8M211.6 167.5h1.2l-.6 1.2zM212.2 166.7v.8M134.1 185.4h1.2l-.6 1.2zM134.7 184.6v.8"/>
</g>
<g fill="#800000" stroke="#800000" stroke-width=".18">
<circle cx="77.1" cy="47.8" r=".4"/>
<circle cx="71.1" cy="47.8" r=".4"/>
<circle cx="61.2" cy="89.4" r=".4"/>
<circle cx="49.3" cy="89.4" r=".4"/>
<circle cx="77.1" cy="77.5" r=".4"/>
<circle cx="77.1" cy="89.4" r=".4"/>
<circle cx="71.1" cy="57.7" r=".4"/>
<circle cx="77.1" cy="57.7" r=".4"/>
<circle cx="77.1" cy="67.6" r=".4"/>
<circle cx="71.1" cy="67.6" r=".4"/>
<circle cx="104.9" cy="47.8" r=".4"/>
<circle cx="104.9" cy="67.6" r=".4"/>
<circle cx="100.9" cy="129.1" r=".4"/>
<circle cx="49.3" cy="105.3" r=".4"/>
<circle cx="49.3" cy="97.3" r=".4"/>
<circle cx="39.3" cy="97.3" r=".4"/>
<circle cx="39.4" cy="89.4" r=".4"/>
<circle cx="89" cy="91.4" r=".4"/>
<circle cx="97" cy="107.3" r=".4"/>
<circle cx="104.9" cy="117.2" r=".4"/>
<circle cx="104.9" cy="107.3" r=".4"/>
<circle cx="104.9" cy="97.3" r=".4"/>
<circle cx="67.2" cy="93.4" r=".4"/>
<circle cx="81.1" cy="109.2" r=".4"/>
<circle cx="79.1" cy="115.2" r=".4"/>
<circle cx="128.8" cy="131" r=".4"/>
<circle cx="148.6" cy="131" r=".4"/>
<circle cx="138.7" cy="131" r=".4"/>
<circle cx="148.6" cy="150.9" r=".4"/>
<circle cx="128.8" cy="150.9" r=".4"/>
<circle cx="138.7" cy="150.9" r=".4"/>
<circle cx="148.6" cy="47.8" r=".4"/>
<circle cx="128.8" cy="47.8" r=".4"/>
<circle cx="138.7" cy="47.8" r=".4"/>
<circle cx="128.8" cy="67.6" r=".4"/>
<circle cx="148.6" cy="67.6" r=".4"/>
<circle cx="138.7" cy="67.6" r=".4"/>
<circle cx="128.8" cy="75.5" r=".4"/>
<circle cx="148.6" cy="75.5" r=".4"/>
<circle cx="138.7" cy="75.5" r=".4"/>
<circle cx="148.6" cy="95.4" r=".4"/>
<circle cx="128.8" cy="95.4" r=".4"/>
<circle cx="138.7" cy="95.4" r=".4"/>
<circle cx="128.8" cy="103.3" r=".4"/>
<circle cx="148.6" cy="103.3" r=".4"/>
<circle cx="138.7" cy="103.3" r=".4"/>
<circle cx="148.6" cy="123.1" r=".4"/>
<circle cx="128.8" cy="123.1" r=".4"/>
<circle cx="138.7" cy="123.1" r=".4"/>
<circle cx="100.9" cy="148.9" r=".4"/>
<circle cx="101" cy="158.8" r=".4"/>
<circle cx="93" cy="148.9" r=".4"/>
<circle cx="87" cy="148.9" r=".4"/>
<circle cx="87" cy="158.8" r=".4"/>
<circle cx="45.3" cy="158.8" r=".4"/>
<circle cx="67.2" cy="158.8" r=".4"/>
<circle cx="67.2" cy="168.7" r=".4"/>
<circle cx="45.3" cy="168.7" r=".4"/>
<circle cx="57.2" cy="158.8" r=".4"/>
<circle cx="57.2" cy="168.7" r=".4"/>
<circle cx="87" cy="182.6" r=".4"/>
<circle cx="93" cy="182.6" r=".4"/>
<circle cx="93" cy="168.7" r=".4"/>
<circle cx="85.1" cy="158.8" r=".4"/>
<circle cx="81.1" cy="158.8" r=".4"/>
<circle cx="77.1" cy="144.9" r=".4"/>
<circle cx="77.1" cy="156.8" r=".4"/>
<circle cx="93" cy="158.8" r=".4"/>
<circle cx="100.9" cy="172.7" r=".4"/>
<circle cx="93" cy="172.7" r=".4"/>
<circle cx="110.9" cy="168.7" r=".4"/>
<circle cx="166.5" cy="174.7" r=".4"/>
<circle cx="158.6" cy="174.7" r=".4"/>
<circle cx="158.6" cy="154.8" r=".4"/>
<circle cx="126.8" cy="174.7" r=".4"/>
<circle cx="134.7" cy="174.7" r=".4"/>
<circle cx="134.7" cy="184.6" r=".4"/>
<circle cx="146.7" cy="158.8" r=".4"/>
<circle cx="138.7" cy="158.8" r=".4"/>
<circle cx="138.7" cy="168.7" r=".4"/>
<circle cx="146.7" cy="168.7" r=".4"/>
<circle cx="180.4" cy="69.6" r=".4"/>
<circle cx="196.3" cy="63.6" r=".4"/>
<circle cx="188.4" cy="69.6" r=".4"/>
<circle cx="188.4" cy="79.5" r=".4"/>
<circle cx="196.3" cy="51.7" r=".4"/>
<circle cx="196.3" cy="79.5" r=".4"/>
<circle cx="220.2" cy="69.6" r=".4"/>
<circle cx="214.2" cy="49.8" r=".4"/>
<circle cx="214.2" cy="69.6" r=".4"/>
<circle cx="240.1" cy="89.4" r=".4"/>
<circle cx="240.1" cy="109.2" r=".4"/>
<circle cx="230.1" cy="69.6" r=".4"/>
<circle cx="230.1" cy="89.4" r=".4"/>
<circle cx="186.4" cy="123.1" r=".4"/>
<circle cx="186.4" cy="121.1" r=".4"/>
<circle cx="186.4" cy="119.1" r=".4"/>
<circle cx="186.4" cy="117.2" r=".4"/>
<circle cx="180.4" cy="101.3" r=".4"/>
<circle cx="196.3" cy="95.4" r=".4"/>
<circle cx="188.4" cy="111.2" r=".4"/>
<circle cx="196.3" cy="83.5" r=".4"/>
<circle cx="196.3" cy="111.2" r=".4"/>
<circle cx="188.4" cy="101.3" r=".4"/>
<circle cx="228.1" cy="117.2" r=".4"/>
<circle cx="206.3" cy="123.1" r=".4"/>
<circle cx="228.1" cy="125.1" r=".4"/>
<circle cx="206.3" cy="117.2" r=".4"/>
<circle cx="186.4" cy="152.9" r=".4"/>
<circle cx="186.4" cy="150.9" r=".4"/>
<circle cx="186.4" cy="148.9" r=".4"/>
<circle cx="186.4" cy="146.9" r=".4"/>
<circle cx="228.1" cy="146.9" r=".4"/>
<circle cx="206.3" cy="152.9" r=".4"/>
<circle cx="206.3" cy="146.9" r=".4"/>
<circle cx="228.1" cy="154.8" r=".4"/>
<circle cx="138.7" cy="141" r=".4"/>
<circle cx="224.2" cy="69.6" r=".4"/>
<circle cx="218.2" cy="69.6" r=".4"/>
<circle cx="218.2" cy="79.5" r=".4"/>
<circle cx="218.2" cy="89.4" r=".4"/>
<circle cx="218.2" cy="99.3" r=".4"/>
</g>
<g fill="#00f" stroke="#00f" stroke-width=".2">
<path d="M65.2 162.8h4l-2 1.9z"/>
<path d="M194.7 104.3l.8-.8 .8 1.4z"/>
<path d="M216.4 82.9h3.6l-1.8 2z"/>
<path d="M221.2 86.2l.6-.6v.6z"/>
<path d="M221.2 84.7l.6-.6v.6z"/>
<path d="M65.2 164.7h4v.2h-4z" fill-rule="evenodd"/>
<path d="M193 98.7h.4v5.2h-.4z" fill-rule="evenodd"/>
<path d="M216.4 84.9h3.6v.1h-3.6z" fill-rule="evenodd"/>
</g>
<text font-size="3.6" fill="#000080" x="186.4" y="173.8">AC60-T3-2R2G/3R7P-DB1</text>
<text font-size="2.1" fill="#000080" x="198.3" y="180">http://liheming.jimdo.com</text>
<g font-size="1.8" fill="#000080">
<text x="112.9" y="47.3">TRAN</text>
<text x="120.6" y="45.3">D14</text>
<text x="71.7" y="53.1">R5</text>
<text x="77.7" y="53.1">R3</text>
<text x="120.6" y="51.1">DIODE</text>
<text x="130.7" y="53.1">E1</text>
<text x="140.7" y="53.1">C52</text>
<text x="220.8" y="53.3">R133</text>
<text x="71.7" y="54.9">180K</text>
<text x="77.7" y="54.9">180K</text>
<text x="100.9" y="56.8">C42</text>
<text x="100.9" y="58.6">103</text>
<text x="105.5" y="55">R47</text>
<text x="105.5" y="56.8">51K</text>
<text x="130.7" y="55">100u/25V</text>
<text x="140.7" y="55">CAP</text>
<text x="149.3" y="57.1">R60</text>
<text x="149.3" y="58.8">2K</text>
<text x="198.3" y="57.1">D28</text>
<text x="198.3" y="59">DIODE</text>
<text x="207.9" y="59">REL</text>
<text x="220.8" y="55.3">68R/8W</text>
<text x="71.7" y="61">R6</text>
<text x="71.7" y="62.8">180K</text>
<text x="77.7" y="61">R32</text>
<text x="77.7" y="62.8">180K</text>
<text x="120.6" y="65.2">D13</text>
<text x="130.7" y="63">E2</text>
<text x="130.7" y="64.9">100u/25V</text>
<text x="140.7" y="63">C51</text>
<text x="140.7" y="64.9">CAP</text>
<text x="220.8" y="63.2">R134</text>
<text x="220.8" y="65.2">68R/8W</text>
<text x="71.7" y="71.1">R?</text>
<text x="77.7" y="71.1">R1</text>
<text x="120.6" y="71">DIODE</text>
<text x="172.5" y="68.5">R131</text>
<text x="172.5" y="71.7">20K</text>
<text x="198.3" y="71.1">Q2</text>
<text x="71.7" y="73.1">180K</text>
<text x="77.7" y="73.1">180K</text>
<text x="96.9" y="74.8">DIODE</text>
<text x="99" y="72.9">D8</text>
<text x="120.6" y="73.1">D16</text>
<text x="181" y="73.1">R132</text>
<text x="181" y="75.1">10K</text>
<text x="190.4" y="74.8">C91</text>
<text x="190.4" y="76.9">CAP</text>
<text x="198.3" y="73.1">NPN</text>
<text x="218.8" y="72.9">R139</text>
<text x="218.8" y="74.7">360K</text>
<text x="224.8" y="72.9">R140</text>
<text x="224.8" y="74.7">360K</text>
<text x="240.6" y="72.9">R137</text>
<text x="240.6" y="74.7">180K</text>
<text x="96.9" y="82.8">DIODE</text>
<text x="99" y="80.9">D7</text>
<text x="120.6" y="78.8">DIODE</text>
<text x="130.7" y="80.9">E3</text>
<text x="130.7" y="82.8">100u/25V</text>
<text x="140.7" y="80.9">C54</text>
<text x="140.7" y="82.8">CAP</text>
<text x="232.1" y="78.7">EE2</text>
<text x="232.1" y="80.4">680u</text>
<text x="240.6" y="82.8">R7</text>
<text x="41.1" y="87.2">Z16</text>
<text x="51.3" y="84.6">E15</text>
<text x="51.3" y="86.4">100u/25V</text>
<text x="63.2" y="86.6">C69</text>
<text x="63.2" y="88.4">104</text>
<text x="89.7" y="85">R50</text>
<text x="89.7" y="87">10K</text>
<text x="149.3" y="84.8">R61</text>
<text x="149.3" y="86.6">2K</text>
<text x="198.3" y="88.7">D29</text>
<text x="212.3" y="87">CN3</text>
<text x="221.7" y="84.4">LED</text>
<text x="240.6" y="84.6">180K</text>
<text x="41.1" y="92.7">ZENER2</text>
<text x="43.1" y="94.9">C1</text>
<text x="91" y="90.3">R49</text>
<text x="91" y="93.3">100R</text>
<text x="107.9" y="90.5">Q1</text>
<text x="107.9" y="92.3">K2225</text>
<text x="120.6" y="92.9">D15</text>
<text x="130.7" y="90.8">E4</text>
<text x="130.7" y="92.7">100u/25V</text>
<text x="140.7" y="90.8">C53</text>
<text x="140.7" y="92.7">CAP</text>
<text x="198.3" y="90.8">DIODE</text>
<text x="212.3" y="94.9">FAN</text>
<text x="218.8" y="92.7">R2</text>
<text x="218.8" y="94.5">360K</text>
<text x="224.8" y="92.7">R3</text>
<text x="224.8" y="94.5">360K</text>
<text x="240.6" y="92.7">R8</text>
<text x="240.6" y="94.5">180K</text>
<text x="43.1" y="100.8">104</text>
<text x="63.2" y="96.7">C45</text>
<text x="63.2" y="98.6">CAP</text>
<text x="83.1" y="100.7">U7</text>
<text x="97.5" y="100.7">R52</text>
<text x="105.5" y="100.7">R53</text>
<text x="120.6" y="100.8">D18</text>
<text x="120.6" y="98.6">DIODE</text>
<text x="172.5" y="100.2">R135</text>
<text x="198.3" y="98.6">Q3</text>
<text x="198.3" y="100.4">MPS651</text>
<text x="232.1" y="98.5">EE1</text>
<text x="232.1" y="100.2">680u</text>
<text x="41.3" y="104.2">R17</text>
<text x="41.3" y="107.4">20K</text>
<text x="67.7" y="102.6">R58</text>
<text x="67.7" y="104.4">2K</text>
<text x="83.1" y="102.4">2844</text>
<text x="89.7" y="102.6">R48</text>
<text x="89.7" y="104.4">6.8K</text>
<text x="97.5" y="102.4">330R</text>
<text x="98.8" y="104.8">C49</text>
<text x="105.5" y="102.4">1R</text>
<text x="120.6" y="106.6">DIODE</text>
<text x="172.5" y="103.5">10K</text>
<text x="181" y="104.8">R136</text>
<text x="181" y="106.8">100K</text>
<text x="190.4" y="106.6">C92</text>
<text x="240.6" y="102.6">R138</text>
<text x="240.6" y="104.4">180K</text>
<text x="83.1" y="112.5">C44</text>
<text x="91.6" y="110.6">R51</text>
<text x="91.6" y="112.4">330R</text>
<text x="98.8" y="110.7">CAP</text>
<text x="130.7" y="108.5">E5</text>
<text x="130.7" y="110.6">100u/25V</text>
<text x="140.7" y="108.5">C56</text>
<text x="140.7" y="110.6">CAP</text>
<text x="149.3" y="112.5">R62</text>
<text x="190.4" y="108.5">CAP</text>
<text x="216" y="108.8">C?</text>
<text x="55.9" y="116.5">R70</text>
<text x="55.9" y="118.3">1K</text>
<text x="83.1" y="114.6">CAP</text>
<text x="91" y="116.3">C46</text>
<text x="91" y="118.1">CAP</text>
<text x="98.8" y="114.7">C48</text>
<text x="130.7" y="118.5">E6</text>
<text x="140.7" y="118.5">C55</text>
<text x="149.3" y="114.3">2K</text>
<text x="184.4" y="114.7">HALL1</text>
<text x="210.2" y="116.1">R?</text>
<text x="210.2" y="119.3">10K</text>
<text x="216" y="114.6">CAP</text>
<text x="220.2" y="116.1">R?</text>
<text x="220.2" y="119.3">1.5K</text>
<text x="65" y="123.3">O1</text>
<text x="98.8" y="120.5">CAP</text>
<text x="120.6" y="120.6">D17</text>
<text x="130.7" y="120.5">100u/25V</text>
<text x="140.7" y="120.5">CAP</text>
<text x="198.3" y="122.1">R?</text>
<text x="198.3" y="125.2">10K</text>
<text x="212.3" y="122.7">2</text>
<text x="222.2" y="124.6">1</text>
<text x="65" y="131.7">PC817</text>
<text x="93" y="128">R40</text>
<text x="93" y="131">10R</text>
<text x="102.7" y="126.7">D10</text>
<text x="120.6" y="128.6">D12</text>
<text x="120.6" y="126.4">DIODE</text>
<text x="184.4" y="126.7">TBC15SY</text>
<text x="208.3" y="126.2">C?</text>
<text x="208.3" y="128">CAP</text>
<text x="212.3" y="126.7">3</text>
<text x="220" y="128.4">U14</text>
<text x="220" y="130.8">LF353</text>
<text x="45.3" y="137.9">R72</text>
<text x="63.2" y="137.9">R69</text>
<text x="73.2" y="137.9">R68</text>
<text x="102.7" y="132.3">DIODE</text>
<text x="103" y="134.4">C50</text>
<text x="103" y="136.3">104</text>
<text x="120.6" y="134.4">DIODE</text>
<text x="130.7" y="136.3">E7</text>
<text x="140.7" y="136.3">C58</text>
<text x="212.9" y="132.3">R?</text>
<text x="212.9" y="134.2">10K</text>
<text x="45.3" y="141.1">510R</text>
<text x="57.1" y="142.5">C60</text>
<text x="63.2" y="140.9">1.2K</text>
<text x="63.2" y="143.8">R71</text>
<text x="73.2" y="140.9">10K</text>
<text x="130.7" y="138.3">100u/25V</text>
<text x="140.7" y="138.3">CAP</text>
<text x="149.3" y="140.3">R63</text>
<text x="149.3" y="142.1">2K</text>
<text x="216" y="138.5">C?</text>
<text x="57.1" y="148.3">CAP</text>
<text x="63.2" y="146.8">2.7K</text>
<text x="102.7" y="146.5">D22</text>
<text x="120.6" y="148.4">D11</text>
<text x="130.7" y="146.2">E8</text>
<text x="130.7" y="148.3">100u/25V</text>
<text x="140.7" y="146.2">C57</text>
<text x="140.7" y="148.3">CAP</text>
<text x="184.4" y="144.4">HALL1</text>
<text x="210.2" y="145.9">R?</text>
<text x="210.2" y="149">10K</text>
<text x="216" y="144.3">CAP</text>
<text x="220.2" y="145.9">R?</text>
<text x="220.2" y="149">1.5K</text>
<text x="63.2" y="150.2">U9</text>
<text x="63.2" y="152">TL431</text>
<text x="87.6" y="152.2">R12</text>
<text x="87.6" y="154">2K</text>
<text x="95" y="154.2">C63</text>
<text x="102.7" y="152.2">DIODE</text>
<text x="103" y="154">E18</text>
<text x="103" y="155.8">470u/25V</text>
<text x="120.6" y="154.2">DIODE</text>
<text x="198.3" y="151.8">R?</text>
<text x="198.3" y="154.9">10K</text>
<text x="208.3" y="156">C?</text>
<text x="212.3" y="152.4">6</text>
<text x="222.2" y="154.3">7</text>
<text x="51.3" y="161.9">C91</text>
<text x="69.2" y="161.9">D?</text>
<text x="95" y="156.1">104</text>
<text x="103" y="161.9">E16</text>
<text x="120.6" y="156.4">D24//25</text>
<text x="159.2" y="158.2">R75</text>
<text x="159.2" y="159.9">200R</text>
<text x="184.4" y="156.4">TBC15SY</text>
<text x="208.3" y="157.7">CAP</text>
<text x="212.3" y="156.4">5</text>
<text x="220" y="158.2">U14</text>
<text x="220" y="160.5">LF353</text>
<text x="39.4" y="163.9">C?</text>
<text x="39.4" y="165.7">CAP</text>
<text x="49.3" y="163.7">470u/35V</text>
<text x="59.2" y="167.5">L?</text>
<text x="69.2" y="163.7">DIODE</text>
<text x="81.1" y="166.3">U1</text>
<text x="81.1" y="164.3">5</text>
<text x="85.1" y="164.3">3</text>
<text x="95" y="164.1">C40</text>
<text x="95" y="166.1">104</text>
<text x="102.7" y="166.3">D19//20</text>
<text x="103" y="163.7">470u/25V</text>
<text x="120.6" y="162.1">DIODE</text>
<text x="130.7" y="163.9">E</text>
<text x="130.7" y="165.7">330u/35V</text>
<text x="140.7" y="163.9">C65</text>
<text x="140.7" y="165.7">CAP</text>
<text x="147.2" y="162.1">R76</text>
<text x="147.2" y="163.9">3K</text>
<text x="168.5" y="163.9">C62</text>
<text x="168.5" y="165.7">CAP</text>
<text x="212.9" y="162.1">R?</text>
<text x="212.9" y="163.9">10K</text>
<text x="59.2" y="170.9">INDUCTOR1</text>
<text x="75.1" y="168.2">2</text>
<text x="79.1" y="168.2">LM2576-5</text>
<text x="79.1" y="172.2">4</text>
<text x="89.1" y="168.2">1</text>
<text x="102.7" y="172">DIODE</text>
<text x="118.6" y="172.2">D21</text>
<text x="140.7" y="173.7">R74</text>
<text x="159.2" y="168.1">R36</text>
<text x="159.2" y="169.8">510R</text>
<text x="87.6" y="176">R13</text>
<text x="87.6" y="177.8">2K</text>
<text x="95" y="178">C64</text>
<text x="95" y="179.9">104</text>
<text x="103" y="175.8">E19</text>
<text x="103" y="177.5">470u/25V</text>
<text x="118.6" y="178">DIODE</text>
<text x="128.8" y="179.7">C61</text>
<text x="135.3" y="178">R73</text>
<text x="135.3" y="179.7">6.8K</text>
<text x="140.7" y="176.6">10K</text>
<text x="102.7" y="180.2">D23</text>
<text x="102.7" y="185.9">DIODE</text>
<text x="128.8" y="181.5">CAP</text>
<text x="238.1" y="184.1">1/1</text>
<text x="238.1" y="180.2">V1.0</text>
<text x="238.1" y="186.1">李和明</text>
</g>
<g font-size="1.8" fill="#800000">
<text x="213.9" y="47.3">P</text>
<text x="34" y="48.3">P</text>
<text x="151" y="48.3">VU+</text>
<text x="189.8" y="52.2">+24V</text>
<text x="141.1" y="58.3">E1</text>
<text x="33.8" y="68.2">N</text>
<text x="151" y="68.2">VU-</text>
<text x="165.8" y="70.1">RY</text>
<text x="151" y="76">VV+</text>
<text x="213.2" y="73.1">P1</text>
<text x="189.8" y="84">+24V</text>
<text x="198.7" y="80">COM</text>
<text x="141.1" y="86">E3</text>
<text x="151" y="95.9">VV-</text>
<text x="164.8" y="101.9">FAN</text>
<text x="151" y="103.8">VW+</text>
<text x="53.3" y="110.7">+15V</text>
<text x="141.1" y="113.7">E5</text>
<text x="198.7" y="111.8">COM</text>
<text x="192.8" y="117.7">-15V</text>
<text x="151" y="123.6">VW-</text>
<text x="192.8" y="121.7">+15V</text>
<text x="230.5" y="125.6">Iv</text>
<text x="151" y="131.6">V+</text>
<text x="83.5" y="139.5">V+</text>
<text x="141.1" y="141.5">E2,4,6,7</text>
<text x="85.1" y="146.5">+15V</text>
<text x="192.8" y="147.4">-15V</text>
<text x="151" y="151.4">V-</text>
<text x="192.8" y="151.4">+15V</text>
<text x="230.5" y="155.4">Iu</text>
<text x="149" y="159.3">+24V</text>
<text x="39.7" y="169.2">+5V</text>
<text x="149" y="169.2">COM</text>
<text x="168.9" y="175.2">Us</text>
<text x="80.9" y="183.1">-15V</text>
</g>
<g font-size="1.8">
<text x="26.8" y="60.2">D</text>
<text x="251.4" y="60.2">D</text>
<text x="213.4" y="89.9">1</text>
<text x="213.4" y="91.9">2</text>
<text x="26.8" y="97.9">C</text>
<text x="75.6" y="101.5" transform="rotate(-90 75.6 101.5)">8</text>
<text x="77.6" y="101.5" transform="rotate(-90 77.6 101.5)">7</text>
<text x="79.6" y="101.5" transform="rotate(-90 79.6 101.5)">6</text>
<text x="81.6" y="101.5" transform="rotate(-90 81.6 101.5)">5</text>
<text x="251.4" y="97.9">C</text>
<text x="75.6" y="106.1" transform="rotate(-90 75.6 106.1)">1</text>
<text x="77.6" y="106.1" transform="rotate(-90 77.6 106.1)">2</text>
<text x="79.6" y="106.1" transform="rotate(-90 79.6 106.1)">3</text>
<text x="81.6" y="106.1" transform="rotate(-90 81.6 106.1)">4</text>
<text x="26.8" y="135.6">B</text>
<text x="251.4" y="135.6">B</text>
<text x="71.6" y="149.1" transform="rotate(-90 71.6 149.1)">8</text>
<text x="73.7" y="149.1" transform="rotate(-90 73.7 149.1)">7</text>
<text x="75.6" y="149.1" transform="rotate(-90 75.6 149.1)">6</text>
<text x="77.6" y="149.1" transform="rotate(-90 77.6 149.1)">5</text>
<text x="71.6" y="153.7" transform="rotate(-90 71.6 153.7)">1</text>
<text x="73.7" y="153.7" transform="rotate(-90 73.7 153.7)">2</text>
<text x="75.6" y="153.7" transform="rotate(-90 75.6 153.7)">3</text>
<text x="77.6" y="153.7" transform="rotate(-90 77.6 153.7)">4</text>
<text x="26.8" y="173.2">A</text>
<text x="181.4" y="172.2">Title</text>
<text x="251.4" y="173.2">A</text>
<text x="181.4" y="178.1">Size</text>
<text x="191.3" y="178.1">Number</text>
<text x="231.1" y="178.1">Revision</text>
<text x="181.4" y="184.1">Date:</text>
<text x="182.5" y="181.1">A4</text>
<text x="190.4" y="184.1">19-Feb-2014</text>
<text x="221.1" y="184.1">Sheet</text>
<text x="226.7" y="184.1">of</text>
<text x="181.4" y="186.1">File:</text>
<text x="190.4" y="186.1">E:\tu20140115\国产变频器图纸.ddb</text>
<text x="221.1" y="186.1">Drawn By:</text>
</g>
</svg>
